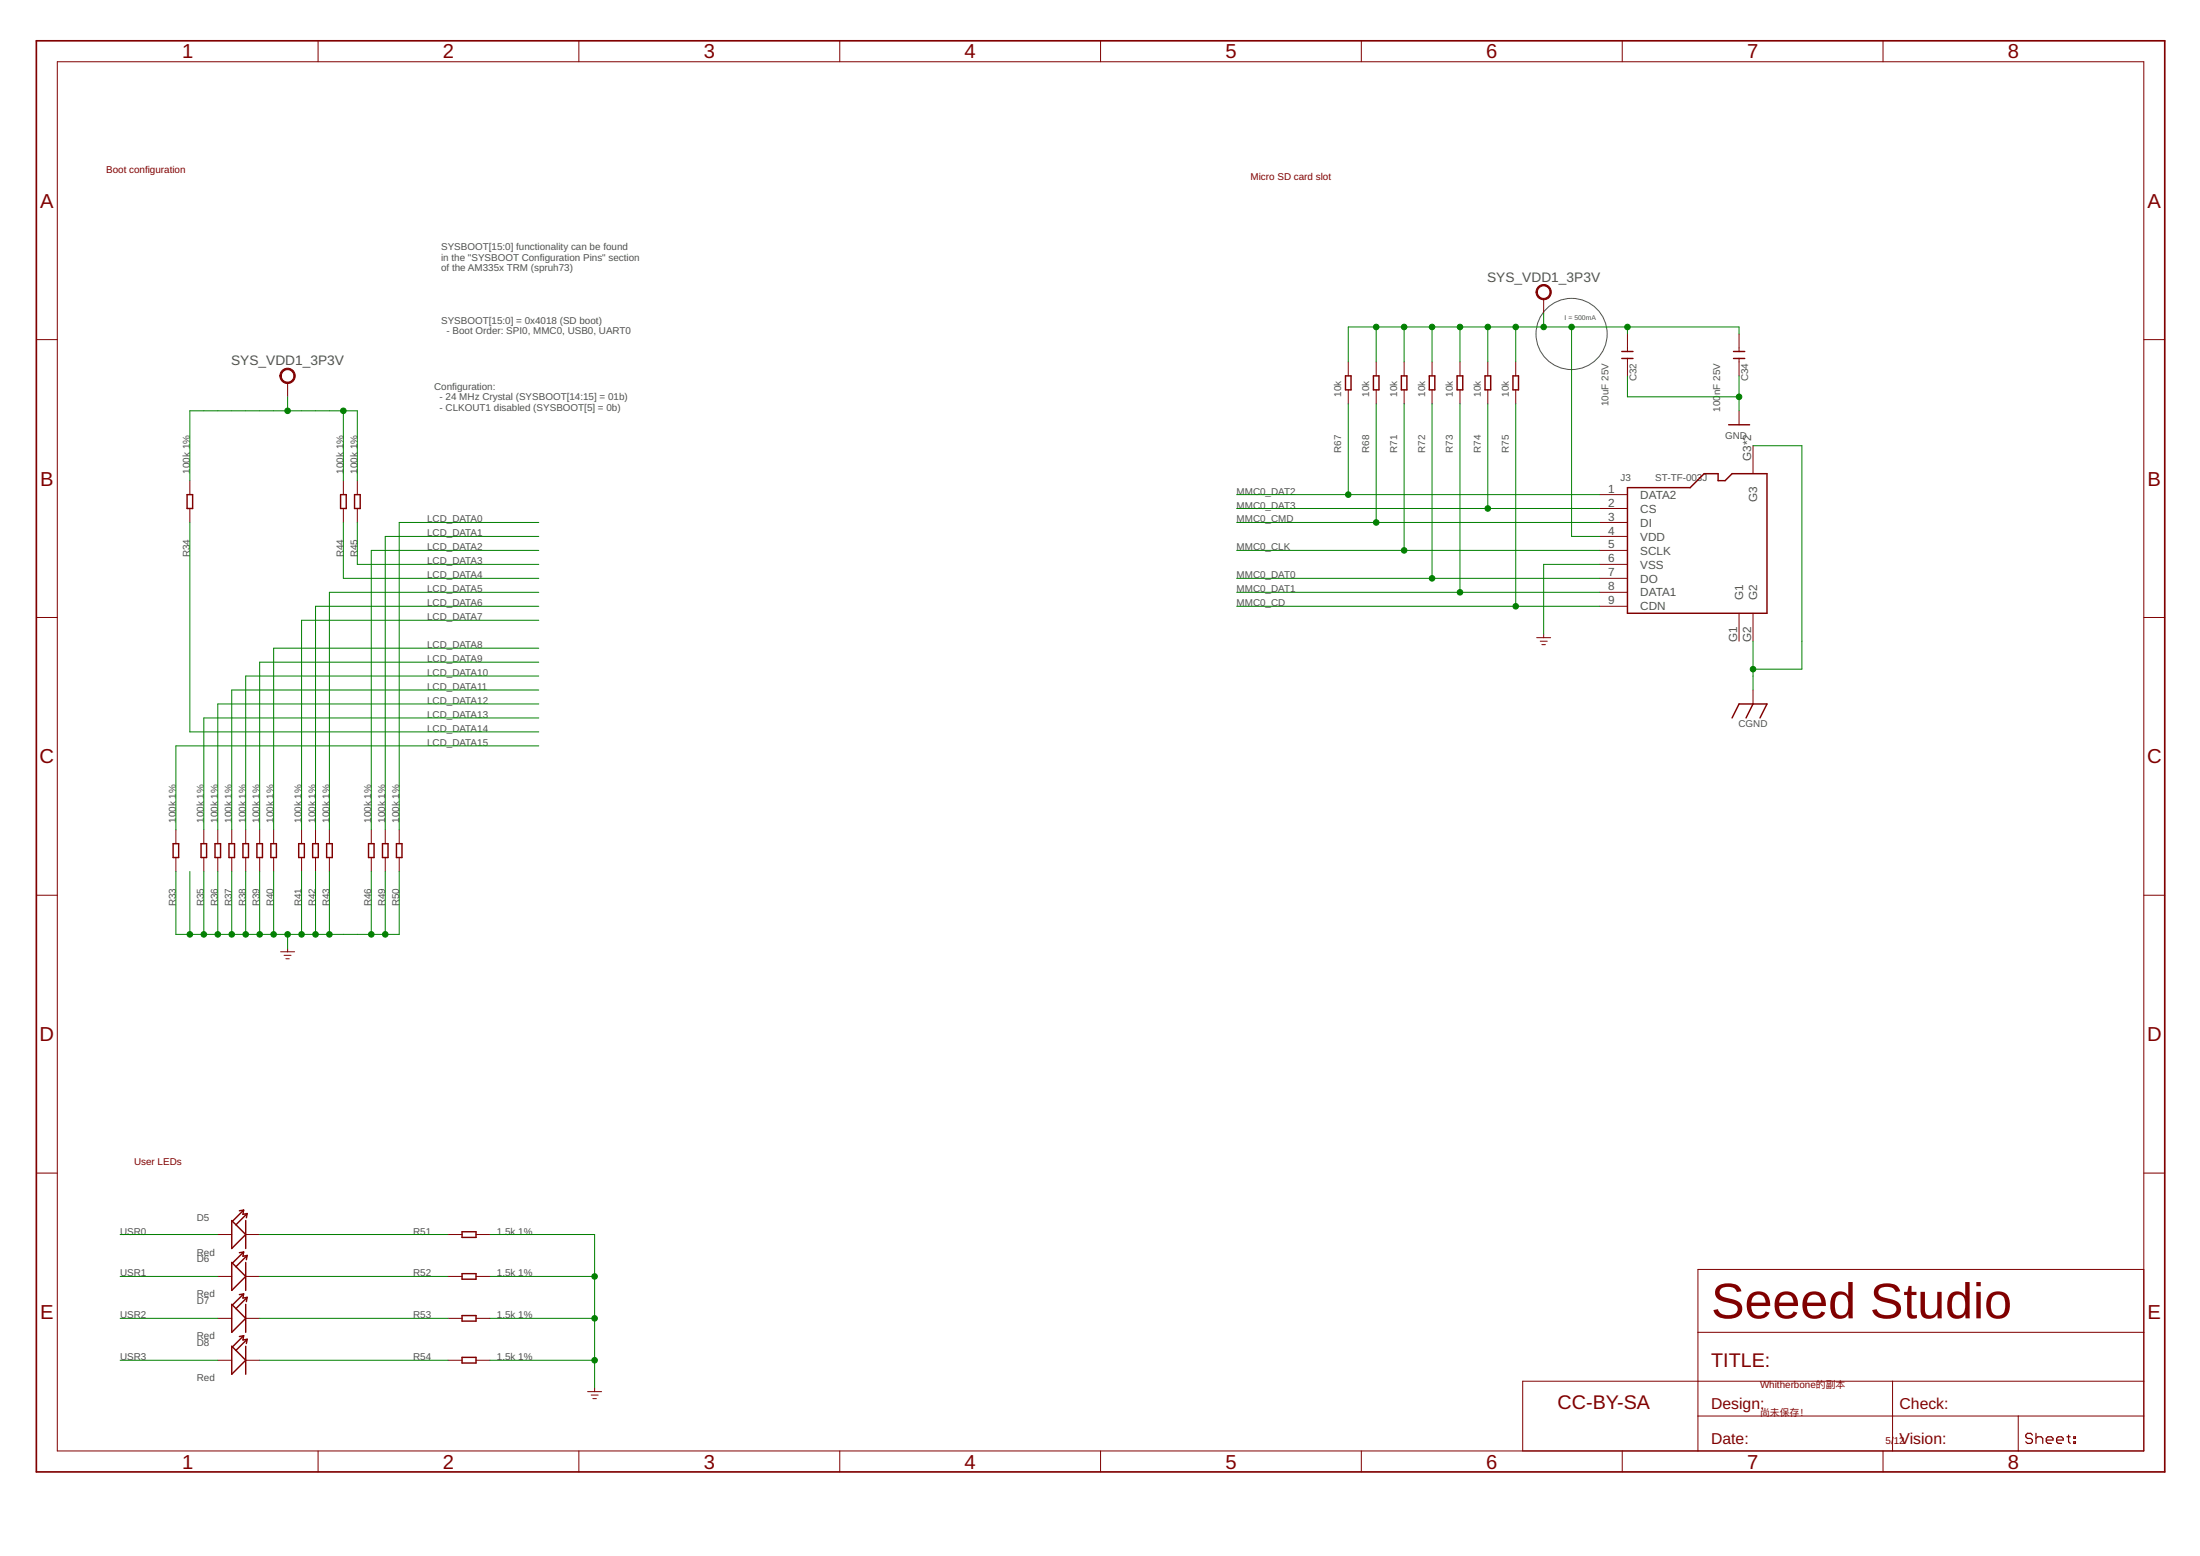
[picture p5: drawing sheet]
<svg xmlns="http://www.w3.org/2000/svg" width="420mm" height="297mm" viewBox="0 0 420 297" stroke-linecap="round" stroke-linejoin="round" font-family="sans-serif">
<circle cx="300.1" cy="63.8" r="6.8" fill="none" stroke="#505050" stroke-width=".19"/>
<g fill="none" stroke="#800000" stroke-width=".28">
<path d="M257 71.8h1v2.6h-1zM262.3 71.8h1.1v2.6h-1.1zM267.6 71.8h1.1v2.6h-1.1zM273 71.8h1v2.6h-1zM278.3 71.8h1.1v2.6h-1.1zM283.6 71.8h1.1v2.6h-1.1zM288.9 71.8h1.1v2.6h-1.1zM309.7 67.1h2.2M309.7 68.4h2.2M331.1 67.1h2.1M331.1 68.4h2.1M35.7 94.4h1.1v2.7h-1.1z"/>
<path d="M65 94.4h1.1v2.7h-1.1zM67.7 94.4h1.1v2.7h-1.1zM310.8 93.1h12l2.7-2.7h2.6v1.4h1.4l1.3-1.4h6.7v26.7h-26.7zM330.1 81.1h4M330.8 137.1l1.3-2.7h5.4l-1.4 2.7M334.8 134.4l-1.3 2.7M33.1 161.1h1v2.6h-1zM38.4 161.1h1.1v2.6h-1.1zM41.1 161.1h1v2.6h-1zM43.7 161.1h1.1v2.6h-1.1zM46.4 161.1h1.1v2.6h-1.1zM49.1 161.1h1v2.6h-1z"/>
<path d="M51.7 161.1h1.1v2.6h-1.1zM57 161.1h1.1v2.6h-1.1zM59.7 161.1h1.1v2.6h-1.1zM62.4 161.1h1.1v2.6h-1.1zM70.4 161.1h1v2.6h-1zM73 161.1h1.1v2.6h-1.1zM75.7 161.1h1.1v2.6h-1.1zM44.4 233.2l-.1-.2v5.3l2.6-2.6-1.8-1.9M44.4 233.2l.7 .6M46.5 231l-2.1 2.2M46.5 231l-.8 .1M46.5 231l-.1 .8 .8-.1"/>
<path d="M46.5 239l-2.1 2.1M46.5 239l-.8 .1M46.5 239l-.1 .8 .8-.1M46.9 233v5.3M47.2 231.7l-2.1 2.1M47.2 231.7l-.1 .8M47.2 239.7l-2.1 2.1M47.2 239.7l-.1 .8M88.2 235.1h2.7v1.1h-2.7zM44.3 241l2.6 2.7-2.6 2.6zM44.3 249l2.6 2.7-2.6 2.6zM44.4 257.1l-.1-.1v5.3l2.6-2.6-1.8-1.9"/>
<path d="M44.4 257.1l.7 .7M46.5 247l-2.1 2.1M46.5 247l-.8 .1M46.5 247l-.1 .8 .8-.1M46.5 255l-2.1 2.1M46.5 255l-.8 .1M46.5 255l-.1 .8 .8-.1M46.9 241v5.3M46.9 249v5.3M46.9 257v5.3M47.2 247.7l-2.1 2.1M47.2 247.7l-.1 .8"/>
<path d="M47.2 255.7l-2.1 2.1M47.2 255.7l-.1 .8M88.2 243.1h2.7v1.1h-2.7zM88.2 251.1h2.7v1.1h-2.7zM88.2 259.1h2.7v1.1h-2.7z"/>
</g>
<g fill="none" stroke="#800000" stroke-width=".19">
<path d="M10.9 11.8h398.5v265.2h-398.5zM60.7 7.8v4M110.6 7.8v4M160.4 7.8v4M210.2 7.8v4M260 7.8v4M309.8 7.8v4M359.6 7.8v4M294.8 57.1v2.7M6.9 64.8h4M54.9 73.1v2.7M257.5 69.1v2.7"/>
<path d="M257.5 74.4v2.7M262.8 69.1v2.7M262.8 74.4v2.7M268.2 69.1v2.7M268.2 74.4v2.7M273.5 69.1v2.7M273.5 74.4v2.7M278.8 69.1v2.7M278.8 74.4v2.7M284.1 69.1v2.7M284.1 74.4v2.7M289.5 69.1v2.7"/>
<path d="M289.5 74.4v2.7M310.8 63.8v3.3M310.8 68.4v3.4M332.1 63.8v3.3M332.1 68.4v3.4M332.1 78.4v2.7M409.4 64.8h4M36.3 91.8v2.6M36.3 97.1v2.6M65.6 91.8v2.6M65.6 97.1v2.6M68.2 91.8v2.6"/>
<path d="M68.2 97.1v2.6M305.5 94.4h5.3M305.5 97.1h5.3M305.5 99.7h5.3M334.8 85.1v5.3M6.9 117.9h4M305.5 102.4h5.3M305.5 105.1h5.3M305.5 107.7h5.3M305.5 110.4h5.3M305.5 113.1h5.3M305.5 115.7h5.3"/>
<path d="M332.1 117.1v5.3M334.8 117.1v5.3M409.4 117.9h4M293.5 121.7h2.6M294.2 122.4h1.3M294.5 123.1h.6M294.8 121.1v.6M334.8 131.7v2.7M33.6 158.4v2.7M38.9 158.4v2.7M41.6 158.4v2.7M44.3 158.4v2.7"/>
<path d="M46.9 158.4v2.7M49.6 158.4v2.7M52.3 158.4v2.7M57.6 158.4v2.7M60.3 158.4v2.7M62.9 158.4v2.7M70.9 158.4v2.7M73.6 158.4v2.7M76.2 158.4v2.7M6.9 170.9h4M33.6 163.7v2.7M38.9 163.7v2.7"/>
<path d="M41.6 163.7v2.7M44.3 163.7v2.7M46.9 163.7v2.7M49.6 163.7v2.7M52.3 163.7v2.7M57.6 163.7v2.7M60.3 163.7v2.7M62.9 163.7v2.7M70.9 163.7v2.7M73.6 163.7v2.7M76.2 163.7v2.7M409.4 170.9h4"/>
<path d="M53.6 181.7h2.7M54.3 182.4h1.3M54.6 183h.6M54.9 181v.7M6.9 223.9h4M41.6 235.7h2.7M46.9 235.7h2.7M85.6 235.7h2.6M90.9 235.7h2.7M409.4 223.9h4M41.6 243.7h2.7M41.6 259.7h2.7"/>
<path d="M41.6 251.7h2.7M46.9 243.7h2.7M46.9 259.7h2.7M46.9 251.7h2.7M85.6 243.7h2.6M85.6 259.7h2.6M85.6 251.7h2.6M90.9 243.7h2.7M90.9 259.7h2.7M90.9 251.7h2.7M324.3 254.3h85.1M409.4 242.3h-85.1v34.7"/>
<path d="M60.7 277v4M110.6 277v4M112.2 265.7h2.7M112.9 266.3h1.3M113.2 267h.7M113.6 265v.7M160.4 277v4M210.2 277v4M260 277v4M309.8 277v4M324.1 263.7h-33.3v13.3M324.3 270.3h85.1"/>
<path d="M324.3 263.7h85.1M359.6 277v4M361.4 263.7v13.3M385.4 270.3v6.7"/>
</g>
<path d="M388.2 274l-.4-.4h-.6l-.3 .4v.3l.3 .3h.6l.4 .3v.3l-.4 .3h-.6l-.3-.3M388.8 273.6v1.9M388.8 274.6l.4-.3h.6l.3 .3v.9M390.8 274.9h1.3v-.3l-.3-.3h-.7l-.3 .3v.6l.3 .3h.7M392.8 274.9h1.2v-.3l-.3-.3h-.6l-.3 .3v.6l.3 .3h.6M394.7 274.3h.7M395.1 274v1.2l.3 .3M396 274.3h.4v.3h-.4zM396 275.2h.4v.3h-.4z" fill="none" stroke="#800000" stroke-width=".23"/>
<path d="M6.9 7.8h406.5v273.2h-406.5z" fill="none" stroke="#800000" stroke-width=".32"/>
<g fill="#800000" stroke="#800000" stroke-width=".19">
<path d="M53.8 70.8a1.47 1.47 0 0 1 2.4 .2 1.47 1.47 0 0 1-.9 2.2 1.47 1.47 0 0 1-1.9-1.4h.3a1.2 1.2 0 0 1 1.7-1.2 1.2 1.2 0 0 1 .3 2 1.2 1.2 0 0 1-1.9-.5l-.1-.3h-.3z" fill-rule="evenodd"/>
<path d="M293.7 54.8a1.46 1.46 0 0 1 2.3 .2 1.46 1.46 0 0 1-.8 2.2 1.46 1.46 0 0 1-1.9-1.4h.3a1.2 1.2 0 0 1 1.8-1 1.2 1.2 0 0 1 .1 2 1.2 1.2 0 0 1-1.9-.8v-.2h-.3z" fill-rule="evenodd"/>
</g>
<g fill="none" stroke="#008000" stroke-width=".19">
<path d="M294.8 59.8v2.6M54.9 75.8v2.6M65.6 78.4v13.4M257.5 77.1v17.3M262.8 62.4v6.7M262.8 77.1v22.6M268.2 62.4v6.7M268.2 77.1v28M273.5 62.4v6.7M273.5 77.1v33.3M278.8 62.4v6.7M278.8 77.1v36"/>
<path d="M284.1 62.4v6.7M284.1 77.1v20M289.5 62.4v6.7M289.5 77.1v38.6M300.1 62.4v40h5.4M310.8 62.4v1.4M310.8 71.8v4h21.3M332.1 63.8v-1.4h-74.6v6.7M332.1 71.8v6.6M36.3 91.8v-13.4h31.9v13.4M36.3 99.7v40h66.6M65.6 99.7v10.7h37.3"/>
<path d="M68.2 99.7v8h34.7M102.9 99.7h-26.7v58.7M236.2 97.1h69.3M236.2 94.4h69.3M236.2 99.7h69.3M334.8 85.1h9.3v42.6h-9.3M102.9 102.4h-29.3v56M102.9 113.1h-40v45.3M102.9 115.7h-42.6v42.7M102.9 118.4h-45.3v40M102.9 105.1h-32v53.3M236.2 113.1h69.3"/>
<path d="M236.2 110.4h69.3M236.2 105.1h69.3M236.2 115.7h69.3M305.5 107.7h-10.7v13.4M102.9 137.1h-64v21.3M102.9 134.4h-61.3v24M102.9 131.7h-58.6v26.7M102.9 129.1h-56v29.3M102.9 126.4h-53.3v32M102.9 123.7h-50.6v34.7M334.8 122.4v9.3M102.9 142.4h-69.3v16"/>
<path d="M33.6 166.4v12h42.6v-12M36.3 166.4v12M38.9 166.4v12M41.6 166.4v12M44.3 166.4v12M46.9 166.4v12M49.6 166.4v12M52.3 166.4v12M54.9 178.4v2.6M57.6 166.4v12M60.3 166.4v12M62.9 166.4v12"/>
<path d="M70.9 166.4v12M73.6 166.4v12M22.9 235.7h18.7M49.6 235.7h36M93.6 235.7h20v29.3M22.9 243.7h18.7M22.9 251.7h18.7M22.9 259.7h18.7M49.6 243.7h36M49.6 251.7h36M49.6 259.7h36M93.6 243.7h20"/>
<path d="M93.6 251.7h20M93.6 259.7h20"/>
</g>
<g fill="#008000" stroke="#008000" stroke-width=".19">
<circle cx="73.6" cy="178.4" r=".53"/>
<circle cx="62.9" cy="178.4" r=".53"/>
<circle cx="60.3" cy="178.4" r=".53"/>
<circle cx="57.6" cy="178.4" r=".53"/>
<circle cx="54.9" cy="178.4" r=".53"/>
<circle cx="52.3" cy="178.4" r=".53"/>
<circle cx="49.6" cy="178.4" r=".53"/>
<circle cx="46.9" cy="178.4" r=".53"/>
<circle cx="44.3" cy="178.4" r=".53"/>
<circle cx="41.6" cy="178.4" r=".53"/>
<circle cx="38.9" cy="178.4" r=".53"/>
<circle cx="36.3" cy="178.4" r=".53"/>
<circle cx="70.9" cy="178.4" r=".53"/>
<circle cx="332.1" cy="75.8" r=".53"/>
<circle cx="113.6" cy="243.7" r=".53"/>
<circle cx="113.6" cy="251.7" r=".53"/>
<circle cx="113.6" cy="259.7" r=".53"/>
<circle cx="284.1" cy="97.1" r=".53"/>
<circle cx="257.5" cy="94.4" r=".53"/>
<circle cx="278.8" cy="113.1" r=".53"/>
<circle cx="273.5" cy="110.4" r=".53"/>
<circle cx="262.8" cy="99.7" r=".53"/>
<circle cx="268.2" cy="105.1" r=".53"/>
<circle cx="289.5" cy="115.7" r=".53"/>
<circle cx="334.8" cy="127.7" r=".53"/>
<circle cx="65.6" cy="78.4" r=".53"/>
<circle cx="54.9" cy="78.4" r=".53"/>
<circle cx="262.8" cy="62.4" r=".53"/>
<circle cx="268.2" cy="62.4" r=".53"/>
<circle cx="273.5" cy="62.4" r=".53"/>
<circle cx="278.8" cy="62.4" r=".53"/>
<circle cx="284.1" cy="62.4" r=".53"/>
<circle cx="310.8" cy="62.4" r=".53"/>
<circle cx="300.1" cy="62.4" r=".53"/>
<circle cx="289.5" cy="62.4" r=".53"/>
<circle cx="294.8" cy="62.4" r=".53"/>
</g>
<text font-size="9.6" fill="#800000" x="326.8" y="251.7">Seeed Studio</text>
<g font-size="3.9" fill="#800000">
<text x="34.8" y="11.1">1</text>
<text x="84.6" y="11.1">2</text>
<text x="134.4" y="11.1">3</text>
<text x="184.2" y="11.1">4</text>
<text x="234" y="11.1">5</text>
<text x="283.8" y="11.1">6</text>
<text x="333.7" y="11.1">7</text>
<text x="383.5" y="11.1">8</text>
<text x="7.7" y="39.7">A</text>
<text x="410.2" y="39.7">A</text>
<text x="7.7" y="92.7">B</text>
<text x="410.2" y="92.7">B</text>
<text x="7.6" y="145.7">C</text>
<text x="410.1" y="145.7">C</text>
<text x="7.6" y="198.8">D</text>
<text x="410.1" y="198.8">D</text>
<text x="7.7" y="251.8">E</text>
<text x="410.2" y="251.8">E</text>
<text x="34.8" y="280.3">1</text>
<text x="84.6" y="280.3">2</text>
<text x="134.4" y="280.3">3</text>
<text x="184.2" y="280.3">4</text>
<text x="234" y="280.3">5</text>
<text x="283.8" y="280.3">6</text>
<text x="333.7" y="280.3">7</text>
<text x="383.5" y="280.3">8</text>
</g>
<g font-size="3.8" fill="#800000">
<text x="326.8" y="261">TITLE:</text>
<text x="297.5" y="269">CC-BY-SA</text>
</g>
<g font-size="3" fill="#800000">
<text x="326.8" y="269">Design:</text>
<text x="362.8" y="269">Check:</text>
<text x="326.8" y="275.7">Date:</text>
<text x="362.8" y="275.7">Vision:</text>
</g>
<g font-size="2.6" fill="#505050">
<text x="284" y="53.8">SYS_VDD1_3P3V</text>
<text x="44.1" y="69.8">SYS_VDD1_3P3V</text>
</g>
<g font-size="2.2" fill="#505050">
<text x="334.4" y="88" transform="rotate(-90 334.4 88)">G3*2</text>
<text x="307.1" y="94">1</text>
<text x="313.3" y="95.2">DATA2</text>
<text x="335.6" y="95.9" transform="rotate(-90 335.6 95.9)">G3</text>
<text x="307.1" y="96.7">2</text>
<text x="307.1" y="99.4">3</text>
<text x="313.3" y="97.9">CS</text>
<text x="313.3" y="100.5">DI</text>
<text x="307.1" y="102">4</text>
<text x="307.1" y="104.7">5</text>
<text x="307.1" y="107.4">6</text>
<text x="313.3" y="103.2">VDD</text>
<text x="313.3" y="105.9">SCLK</text>
<text x="307.1" y="110">7</text>
<text x="307.1" y="112.7">8</text>
<text x="313.3" y="108.5">VSS</text>
<text x="313.3" y="111.2">DO</text>
<text x="313.3" y="113.9">DATA1</text>
<text x="307.1" y="115.4">9</text>
<text x="313.3" y="116.5">CDN</text>
<text x="332.9" y="114.6" transform="rotate(-90 332.9 114.6)">G1</text>
<text x="335.6" y="114.6" transform="rotate(-90 335.6 114.6)">G2</text>
<text x="331.8" y="122.5" transform="rotate(-90 331.8 122.5)">G1</text>
<text x="334.4" y="122.5" transform="rotate(-90 334.4 122.5)">G2</text>
</g>
<g font-size="1.9" fill="#800000">
<text x="20.3" y="33.1">Boot configuration</text>
<text x="238.8" y="34.4">Micro SD card slot</text>
<text x="25.6" y="222.4">User LEDs</text>
<text x="336.1" y="265">Whitherbone的副本</text>
<text x="336.1" y="270.3">尚未保存！</text>
<text x="360.1" y="275.7">5/</text>
<text x="361.7" y="275.7">12</text>
</g>
<g font-size="1.9" fill="#505050">
<text x="84.2" y="47.8">SYSBOOT[15:0] functionality can be found</text>
<text x="84.2" y="49.8">in the &quot;SYSBOOT Configuration Pins&quot; section</text>
<text x="84.2" y="51.8">of the AM335x TRM (spruh73)</text>
<text x="84.2" y="61.8">SYSBOOT[15:0] = 0x4018 (SD boot)</text>
<text x="85.3" y="63.8">- Boot Order: SPI0, MMC0, USB0, UART0</text>
<text x="82.9" y="74.4">Configuration:</text>
<text x="84" y="76.4">- 24 MHz Crystal (SYSBOOT[14:15] = 01b)</text>
<text x="256.2" y="75.8" transform="rotate(-90 256.2 75.8)">10k</text>
<text x="261.5" y="75.8" transform="rotate(-90 261.5 75.8)">10k</text>
<text x="266.8" y="75.8" transform="rotate(-90 266.8 75.8)">10k</text>
<text x="272.2" y="75.8" transform="rotate(-90 272.2 75.8)">10k</text>
<text x="277.5" y="75.8" transform="rotate(-90 277.5 75.8)">10k</text>
<text x="282.8" y="75.8" transform="rotate(-90 282.8 75.8)">10k</text>
<text x="288.1" y="75.8" transform="rotate(-90 288.1 75.8)">10k</text>
<text x="307.2" y="77.5" transform="rotate(-90 307.2 77.5)">10uF 25V</text>
<text x="312.5" y="72.8" transform="rotate(-90 312.5 72.8)">C32</text>
<text x="328.5" y="75.4" transform="rotate(-90 328.5 75.4)">nF 25V</text>
<text x="333.9" y="72.8" transform="rotate(-90 333.9 72.8)">C34</text>
<text x="84" y="78.4">- CLKOUT1 disabled (SYSBOOT[5] = 0b)</text>
<text x="328.5" y="78.6" transform="rotate(-90 328.5 78.6)">100</text>
<text x="329.5" y="83.8">GND</text>
<text x="256.2" y="86.4" transform="rotate(-90 256.2 86.4)">R67</text>
<text x="261.5" y="86.4" transform="rotate(-90 261.5 86.4)">R68</text>
<text x="266.8" y="86.4" transform="rotate(-90 266.8 86.4)">R71</text>
<text x="272.2" y="86.4" transform="rotate(-90 272.2 86.4)">R72</text>
<text x="277.5" y="86.4" transform="rotate(-90 277.5 86.4)">R73</text>
<text x="282.8" y="86.4" transform="rotate(-90 282.8 86.4)">R74</text>
<text x="288.1" y="86.4" transform="rotate(-90 288.1 86.4)">R75</text>
<text x="36.3" y="90.4" transform="rotate(-90 36.3 90.4)">100k 1%</text>
<text x="65.6" y="90.4" transform="rotate(-90 65.6 90.4)">100k 1%</text>
<text x="68.2" y="90.4" transform="rotate(-90 68.2 90.4)">100k 1%</text>
<text x="236.2" y="94.4">MMC0_DAT2</text>
<text x="309.5" y="91.7">J3</text>
<text x="316.1" y="91.7">ST-TF-003J</text>
<text x="81.6" y="99.7">LCD_DATA0</text>
<text x="236.2" y="97.1">MMC0_DAT3</text>
<text x="236.2" y="99.7">MMC0_CMD</text>
<text x="36.3" y="106.4" transform="rotate(-90 36.3 106.4)">R34</text>
<text x="65.6" y="106.4" transform="rotate(-90 65.6 106.4)">R44</text>
<text x="68.2" y="106.4" transform="rotate(-90 68.2 106.4)">R45</text>
<text x="81.6" y="102.4">LCD_DATA1</text>
<text x="81.6" y="105.1">LCD_DATA2</text>
<text x="81.6" y="107.7">LCD_DATA3</text>
<text x="236.2" y="105.1">MMC0_CLK</text>
<text x="81.6" y="110.4">LCD_DATA4</text>
<text x="81.6" y="113.1">LCD_DATA5</text>
<text x="236.2" y="113.1">MMC0_DAT1</text>
<text x="236.2" y="110.4">MMC0_DAT0</text>
<text x="81.6" y="115.7">LCD_DATA6</text>
<text x="81.6" y="118.4">LCD_DATA7</text>
<text x="236.2" y="115.7">MMC0_CD</text>
<text x="81.6" y="123.7">LCD_DATA8</text>
<text x="81.6" y="126.4">LCD_DATA9</text>
<text x="81.6" y="129.1">LCD_DATA10</text>
<text x="81.6" y="131.7">LCD_DATA11</text>
<text x="81.6" y="134.4">LCD_DATA12</text>
<text x="81.6" y="137.1">LCD_DATA13</text>
<text x="81.6" y="139.7">LCD_DATA14</text>
<text x="81.6" y="142.4">LCD_DATA15</text>
<text x="332" y="138.8">CGND</text>
<text x="33.6" y="157" transform="rotate(-90 33.6 157)">100k 1%</text>
<text x="38.9" y="157" transform="rotate(-90 38.9 157)">100k 1%</text>
<text x="41.6" y="157" transform="rotate(-90 41.6 157)">100k 1%</text>
<text x="44.3" y="157" transform="rotate(-90 44.3 157)">100k 1%</text>
<text x="46.9" y="157" transform="rotate(-90 46.9 157)">100k 1%</text>
<text x="49.6" y="157" transform="rotate(-90 49.6 157)">100k 1%</text>
<text x="52.3" y="157" transform="rotate(-90 52.3 157)">100k 1%</text>
<text x="57.6" y="157" transform="rotate(-90 57.6 157)">100k 1%</text>
<text x="60.3" y="157" transform="rotate(-90 60.3 157)">100k 1%</text>
<text x="62.9" y="157" transform="rotate(-90 62.9 157)">100k 1%</text>
<text x="70.9" y="157" transform="rotate(-90 70.9 157)">100k 1%</text>
<text x="73.6" y="157" transform="rotate(-90 73.6 157)">100k 1%</text>
<text x="76.2" y="157" transform="rotate(-90 76.2 157)">100k 1%</text>
<text x="33.6" y="173" transform="rotate(-90 33.6 173)">R33</text>
<text x="38.9" y="173" transform="rotate(-90 38.9 173)">R35</text>
<text x="41.6" y="173" transform="rotate(-90 41.6 173)">R36</text>
<text x="44.3" y="173" transform="rotate(-90 44.3 173)">R37</text>
<text x="46.9" y="173" transform="rotate(-90 46.9 173)">R38</text>
<text x="49.6" y="173" transform="rotate(-90 49.6 173)">R39</text>
<text x="52.3" y="173" transform="rotate(-90 52.3 173)">R40</text>
<text x="57.6" y="173" transform="rotate(-90 57.6 173)">R41</text>
<text x="60.3" y="173" transform="rotate(-90 60.3 173)">R42</text>
<text x="62.9" y="173" transform="rotate(-90 62.9 173)">R43</text>
<text x="70.9" y="173" transform="rotate(-90 70.9 173)">R46</text>
<text x="73.6" y="173" transform="rotate(-90 73.6 173)">R49</text>
<text x="76.2" y="173" transform="rotate(-90 76.2 173)">R50</text>
<text x="37.6" y="233">D5</text>
<text x="22.9" y="235.7">USR0</text>
<text x="37.6" y="239.7">Red</text>
<text x="78.9" y="235.7">R51</text>
<text x="94.9" y="235.7">1.5k 1%</text>
<text x="22.9" y="243.7">USR1</text>
<text x="37.6" y="241">D6</text>
<text x="78.9" y="243.7">R52</text>
<text x="94.9" y="243.7">1.5k 1%</text>
<text x="22.9" y="251.7">USR2</text>
<text x="37.6" y="247.7">Red</text>
<text x="37.6" y="249">D7</text>
<text x="78.9" y="251.7">R53</text>
<text x="94.9" y="251.7">1.5k 1%</text>
<text x="37.6" y="255.7">Red</text>
<text x="37.6" y="257">D8</text>
<text x="22.9" y="259.7">USR3</text>
<text x="37.6" y="263.7">Red</text>
<text x="78.9" y="259.7">R54</text>
<text x="94.9" y="259.7">1.5k 1%</text>
</g>
<text font-size="1.3" fill="#505050" x="298.8" y="61.1">I = 500mA</text>
</svg>
